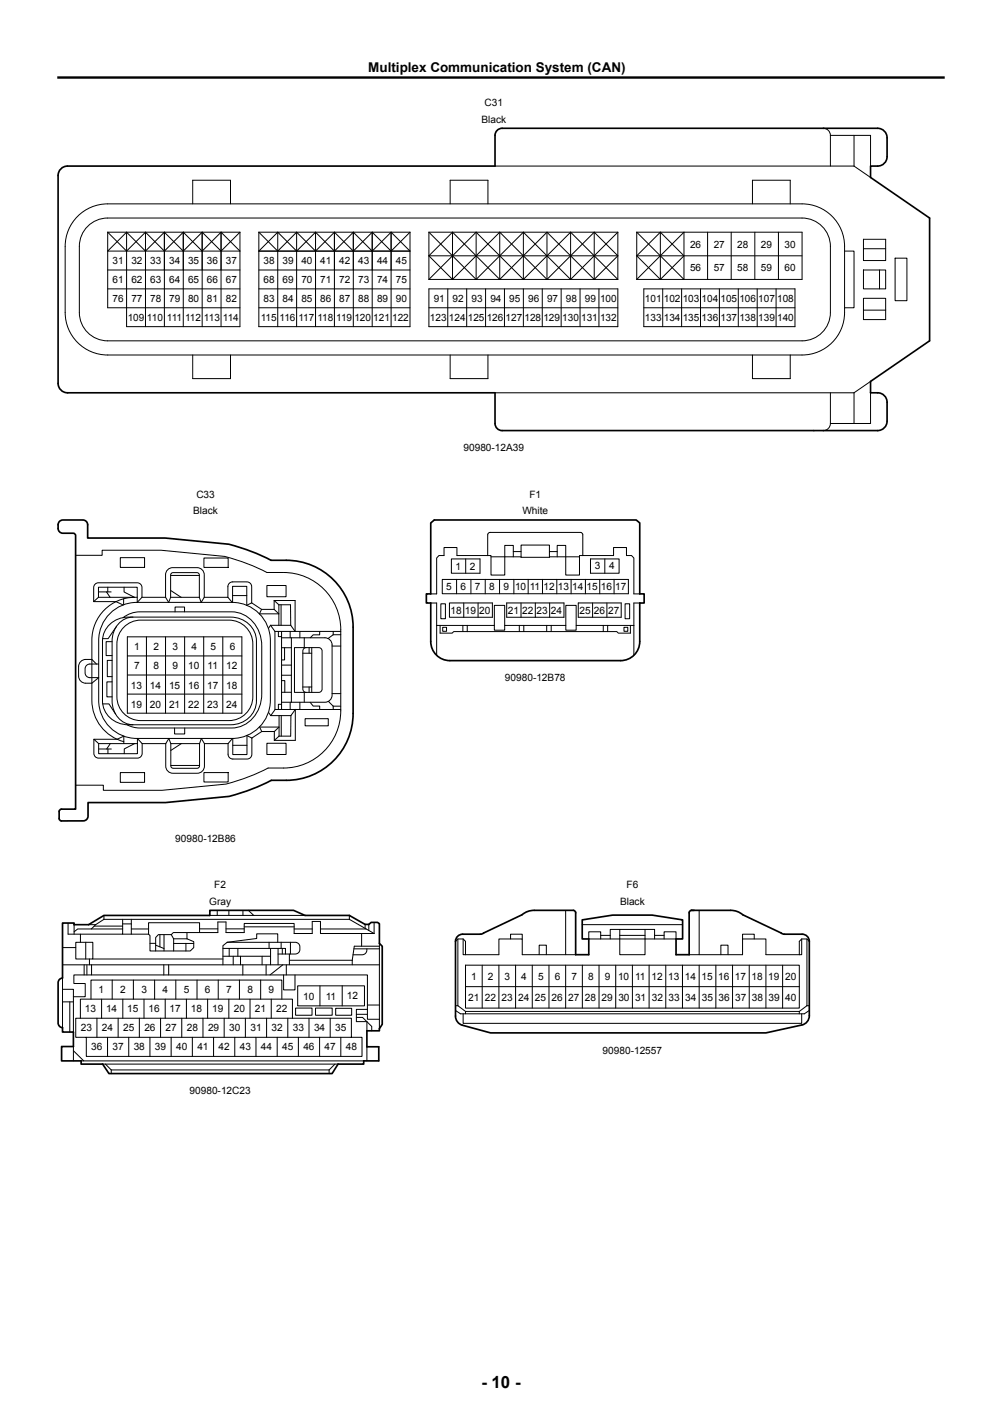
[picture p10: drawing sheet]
<svg xmlns="http://www.w3.org/2000/svg" width="210mm" height="297mm" viewBox="0 0 210 297" stroke-linecap="round" stroke-linejoin="round" font-family="sans-serif">
<g fill="none" stroke="#000" stroke-width=".21">
<path d="M103.7 34.8h75.3M172.6 26.9a1.48 1.48 0 0 1 1.4 1.5M174 28.4v6.4M174 28.4h8.5v6.4M179 28.4v6.4M179 34.8l3.4 2.4M16.3 45.3a8.9 8.9 0 0 1 6.3-2.6h145.5a8.9 8.9 0 0 1 8.9 8.9v13.9a8.9 8.9 0 0 1-8.9 8.9h-145.5a8.9 8.9 0 0 1-8.9-8.9v-13.9a8.9 8.9 0 0 1 2.6-6.3zM18.4 47.4a5.9 5.9 0 0 1 4.2-1.7h145.5a5.9 5.9 0 0 1 5.9 5.9v13.9a5.9 5.9 0 0 1-5.9 5.9h-145.5a5.9 5.9 0 0 1-6-5.9v-13.9a5.9 5.9 0 0 1 1.8-4.2zM22.6 48.7v15.8h27.7M22.6 56.6h27.7M22.6 48.7h27.7M26.5 48.7v19.8h23.8v-19.8"/>
<path d="M26.5 48.7l-3.9 3.9h27.7l-4-3.9M30.5 48.7v19.8M30.5 48.7l3.9 3.9 4-3.9M30.5 48.7l-4 3.9-3.9-3.9M34.4 48.7v19.8M34.4 48.7l-3.9 3.9-4-3.9M38.4 48.7v19.8M40.4 42.7v-4.9h7.9v4.9M42.4 48.7v19.8M42.4 48.7l-4 3.9-4-3.9M46.3 48.7v19.8M46.3 48.7l-3.9 3.9-4-3.9"/>
<path d="M50.3 48.7l-4 3.9-3.9-3.9M54.2 48.7v19.8h31.7v-19.8M54.2 56.6h31.7M54.2 48.7h31.7M58.2 48.7l-4 3.9h31.7l-3.9-3.9M58.2 48.7v19.8M62.2 48.7v19.8M62.2 48.7l-4 3.9-4-3.9M66.1 48.7v19.8M66.1 48.7l-3.9 3.9-4-3.9M70.1 48.7v19.8M70.1 48.7l-4 3.9-3.9-3.9"/>
<path d="M74 48.7v19.8M74 48.7l-3.9 3.9-4-3.9M78 48.7v19.8M78 48.7l-4 3.9-3.9-3.9M82 48.7v19.8M82 48.7l-4 3.9-4-3.9M85.9 48.7l-3.9 3.9-4-3.9M89.9 48.7h39.6M89.9 58.6h39.6M89.9 53.6h39.6M89.9 48.7v9.9M89.9 48.7l9.9 9.9"/>
<path d="M89.9 53.6l4.9 5M94.3 42.7v-4.9h8v4.9M94.8 48.7v9.9M94.8 48.7l-4.9 4.9M94.8 48.7l9.9 9.9M99.8 48.7v9.9M99.8 48.7l-9.9 9.9M99.8 48.7l9.9 9.9M104.7 48.7v9.9M104.7 48.7l-9.9 9.9M104.7 48.7l9.9 9.9M109.7 48.7v9.9"/>
<path d="M109.7 48.7l-9.9 9.9M109.7 48.7l9.9 9.9M114.6 48.7v9.9M114.6 48.7l-9.9 9.9M114.6 48.7l9.9 9.9M119.6 48.7v9.9M119.6 48.7l-9.9 9.9M119.6 48.7l9.9 9.9M124.5 48.7v9.9M124.5 48.7l-9.9 9.9M124.5 48.7l5 4.9M129.5 48.7v9.9"/>
<path d="M129.5 48.7l-9.9 9.9M129.5 53.6l-5 5M133.4 48.7h34.7v9.9h-34.7M133.4 53.6h34.7M133.4 48.7l9.9 9.9v-9.9l-9.9 9.9M133.4 48.7v9.9M133.4 53.6l5 5M138.4 48.7v9.9M138.4 48.7l-5 4.9M138.4 48.7l4.9 4.9-4.9 5M148.3 48.7v9.9M153.2 48.7v9.9"/>
<path d="M157.7 42.7v-4.9h7.9v4.9M158.2 48.7v9.9M163.1 48.7v9.9M177 52.6h2v11.9h-2M181 56.6h4.6v3.9h-4.6zM181 52.1h4.6M181 50.2h4.6v4.4h-4.6zM184.3 56.6v3.9M187.6 54.1h2.5v8.9h-2.5zM22.6 60.5h27.7M40.4 74.4v5h7.9v-5M54.2 64.5h31.7"/>
<path d="M54.2 60.5h31.7M89.9 60.5h39.6v8h-39.6zM89.9 64.5h39.6M93.8 60.5v8M94.3 74.4v5h8v-5M97.8 60.5v8M101.8 60.5v8M105.7 60.5v8M109.7 60.5v8M113.6 60.5v8M117.6 60.5v8M121.6 60.5v8"/>
<path d="M125.5 60.5v8M134.9 60.5h31.7v8h-31.7zM134.9 64.5h31.7M138.9 60.5v8M142.9 60.5v8M146.8 60.5v8M150.8 60.5v8M154.7 60.5v8M157.7 74.4v5h7.9v-5M158.7 60.5v8M162.7 60.5v8M181 62.5h4.6v4.5h-4.6z"/>
<path d="M181 65h4.6M182.5 79.9l-3.5 2.4M103.7 82.3h75.3M174 88.8a1.48 1.48 0 0 1-1.4 1.4M174 82.3v6.5M179 82.3v6.5M182.5 82.3v6.5h-8.5M15.8 116.4h5.6v-1.1h12.3l13.4 1.3a41.7 41.7 0 0 1 8.8 3.4 16.6 16.6 0 0 1 8.8 1.2 12 12 0 0 1 6.7 10.8v17a12 12 0 0 1-12 12h-3.2a41.7 41.7 0 0 1-8.8 3.3l-13.4 1.3h-12.3v-1h-5.9M25.2 116.9h5.1v2h-5.1zM42.7 117h5.1v1.9h-5.1zM94.6 117.1h6v3h-6zM97.6 117.1v3"/>
<path d="M102.2 116.4v-4.3l.1-.3 .4-.2h18.9l.5 .2v.3v4.3M102.9 116.7h6.3M107.6 116.7v-2.4h-1.8v6.2h-2.9v-4.1h-7.1v-1.6h-2.7v1.6h-1.1l-.5 .6v7.5h-1.2M107.6 115.6h1.6M109.2 114.2h5.9v2.6h-5.9zM115.1 116.7h6.4M115.1 115.6h1.7M122.1 116.4h-.6v4.1h-2.9v-6.2h-1.8v2.4M122.1 116.4h6.5v-1.6h2.7v1.6h1.1l.4 .6v7.5h1.3M123.8 117.1h6v3h-6zM126.8 117.1v3M20.2 139.2l-.9-1a2.32 2.32 0 0 0-2.5 .6 4.9 4.9 0 0 0-.3 3.4 1.5 1.5 0 0 0 1.5 1h1.3l1.4-1.2h-1.9a1 1 0 0 1-1-1v-.8a1 1 0 0 1 1-1h1.9"/>
<path d="M20.6 125.2v-2.1h8.2v3.2l1-1.1M20.6 125.2l-1 .9M20.6 124.1h2.7M22.3 124.1l.8 1.1M22.6 123.1v1M23 128.6a8 8 0 0 1 5.7-2.3h20a8 8 0 0 1 8 8v12.5a8 8 0 0 1-8 8h-20a8 8 0 0 1-8-8v-12.5a8 8 0 0 1 2.3-5.7zM23.1 130.8a5.6 5.6 0 0 1 3.8-1.5h21.4a5.2 5.2 0 0 1 5.4 5v12.6a5.2 5.2 0 0 1-5.4 5h-21.4a5.2 5.2 0 0 1-5.4-5v-12.6a4.8 4.8 0 0 1 1.6-3.5zM23.5 138.4h-1v3.4h1M23.5 134.5h-1.3v2.9h1.3M24.4 131.3l-1.7 2.6h-1.2M25.7 131.8a5 5 0 0 1 3.8-1.8h18.5a5 5 0 0 1 5 5v11a5 5 0 0 1-5 5h-18.5a5 5 0 0 1-5-5v-11a5 5 0 0 1 1.2-3.2zM25.8 129.5l1.6-.9 1.9-.4h19.3a6.7 6.7 0 0 1 6.3 7.2v10a6.8 6.8 0 0 1-6.3 7.2h-19.3l-1.4-.2-1.3-.5"/>
<path d="M25.9 125.5v1.3M26 123.1v1l2.2 1.1h-7.6M26.7 133.5h24v16h-24zM26.7 137.5h24M27.9 129.3a4.7 4.7 0 0 0-4.4 5.1v12.5a4.8 4.8 0 0 0 4.4 5M28.8 125.2a9 9 0 0 0-9.5 9v12.6a9 9 0 0 0 6.6 8.7M29.8 125.2v-2a1 1 0 0 0-1-1h-8.2a1 1 0 0 0-1 1v2.9h4.7l1.5 .7M29.8 125.2h4.9M30.7 133.5v16M34.7 133.5v16M34.7 125.2v-4.7a1.5 1.5 0 0 1 1.5-1.5h5.1a1.5 1.5 0 0 1 1.5 1.5v4.7M34.7 125.2l.6 1.1 .5-1.1h6l.4 1.1 .6-1.1"/>
<path d="M35.8 125.2v-4.7v-.2l.5-.3 5.2 .1 .3 .4v4.7M35.8 120.6h6M35.8 123.8l2.2 1.4M36.7 128.2v-1h2v1M38.7 133.5v16M42.7 133.5v16M42.8 125.2h5M46.7 133.5v16M47.8 125.2v-2.2a1 1 0 0 1 1-1h2.9a1 1 0 0 1 1 1v3.4M47.8 125.2l.9 1.1M48.7 126.3v-3.4h3v4l1-.5M48.7 124.8h3"/>
<path d="M52.7 126.4l2.1 1.3M54.8 127.7l-.4 1h4l-.9-1M54.8 127.7h2.7M55.9 122.7h4.1v2.4h-4.1zM56.7 131.1h4.2M56.7 131.1l-.4 .6M56.7 131.1l.9 1.2M57.5 125.9v1.8M57.5 125.9h4.4v6.4l-1-1.2M57.5 125.9l.9 .9M57.6 132.3h13.8M57.6 132.3v16.4"/>
<path d="M58.3 132.3v1.1h.7M58.4 126.8v4.3M58.4 126.8h2.5v4.3M58.9 126.8v4.3M59 133.7h9.1a1.5 1.5 0 0 1 1.5 1.5v10.5a1.5 1.5 0 0 1-1.5 1.5h-9.1M59 132.3v16.4M59 139.4h2.1M59 135.8h2.1M59.6 135.8v2.5h-.6M60.8 132.3v1.4M61.1 133.7v13.5M62.8 132.3v1.4"/>
<path d="M63.5 136.9h1.8M63.7 135.9l.5-.2h2.6a.7 .7 0 0 1 .7 .7v8a.7 .7 0 0 1-.7 .7h-2.6a.7 .7 0 0 1-.7-.7v-8zM63.8 133.7v2M64.2 135.7h-2.5v9.4h2.5M64.8 135.7v1.2M65.3 135.7v9.4M67 132.3v.8h-1.4l-.6 .6M69.6 135.4h1.8M69.8 133h1.6M69.8 132.3v.7M69.8 133l-1 .8M90.3 126.4h1.2v11"/>
<path d="M91.5 131.1h12.1M92.2 131.1v1.6h2.6l.3-.3h2.8M92.4 126.6h1v3.1h-1zM92.7 121.4h39v3h-39zM92.8 131.5h.8v.8h-.8zM94.2 126.4h9v3h-9zM95.7 121.4v3M97 131.1v1.3M97.2 126.4v3M97.9 131.1v1.3M98.7 121.4v3M100.2 126.4v3"/>
<path d="M101.7 121.4v3M103.6 126.9h2.2v5.2h-2.2zM104.7 121.4v3M105.8 131.1h12.8M106.2 126.4h12v3h-12zM107.7 121.4v3M108.8 131.1v1.3M109.2 126.4v3M109.8 131.1v1.3M110.7 121.4v3M112.2 126.4v3M113.7 121.4v3"/>
<path d="M114.6 131.1v1.3M115.2 126.4v3M115.5 131.1v1.3M116.7 121.4v3M118.6 126.9h2.2v5.2h-2.2zM119.7 121.4v3M120.8 131.1h12M121.2 126.4h9v3h-9zM122.7 121.4v3M124.2 126.4v3M125.7 121.4v3M126.4 131.1v1.3"/>
<path d="M127.2 126.4v3M127.4 131.1v1.3M128.7 121.4v3M130.8 131.5h.8v.8h-.8zM131 126.6h1v3.1h-1zM132.1 131.1v1.6h-2.5l-.3-.3h-31.4M134.1 126.4h-1.3v11M19.7 155l1 .9M20.7 155.9v2.1h8.1v-3.2l1 1.1M20.7 155.9h8.1M20.7 157h2.6M21.5 147.5h1.3l1.4 2.2"/>
<path d="M22.6 157v1M23.1 155.9l-.7 1.1M23.5 142.9h-1.1v3.2h1.1M25.9 155.9v-1.6l-1.4 .7h-4.8v2.9a1 1 0 0 0 1 1h8.1a1.25 1.25 0 0 0 1-1.7v-1.3M26.7 141.5h24M26.7 145.5h24M28.2 155.9l-2.2 1.1v1M29.8 155.9h4.9M34.7 155.9v4.7a1.5 1.5 0 0 0 1.5 1.5h5.1a1.5 1.5 0 0 0 1.5-1.5v-4.7M34.7 155.9l.7-1.1 .4 1.1h6l.4-1.1 .6 1.1M35.8 155.9v4.6l.1 .3 .4 .2h5.3l.2-.5v-4.6M36.6 152.6v1.2h2.1v-1.2"/>
<path d="M38 155.9l-2.2 1.4M47.8 155.9h-5M48.7 154.8l-.9 1.1M48.8 156.2h3M52.8 154.7v3.4a1 1 0 0 1-1 1h-3a1 1 0 0 1-1-1v-2.2M52.8 154.7l-1-.5v4h-3v-3.4M54.9 153.3l-2.1 1.4M54.9 153.3l-.5-.9h4.1l-1 .9M54.9 153.3h2.6M55.9 155.8h4.1v2.3h-4.1zM56.3 149.3l.4 .7M56.7 150h4.3"/>
<path d="M57.5 153.3v1.9M58.5 150v4.3M58.5 154.3l-1 .9M58.9 150v4.3M59 142.7h.7v2.4M59 147.6h-.7v1.1M59 141.5h2.1M59 145.1h2.1M60.8 147.2v1.5M61 150l.9-1.3v6.5h-4.4M61 150l-.1 4.3h-2.4M62.8 147.2v1.5"/>
<path d="M63.5 144h1.8M63.8 145.1v2.1M63.9 150.6h4.9v1.5h-4.9zM64.8 144v1.1M65 147.2l.6 .8h1.4v.7M68.8 147l1 1M69.6 145.4h1.8M69.8 148v.7M69.8 148h1.6M71.4 148.7h-13.7l-1 1.3M25.2 161.9h5.1v2.1h-5.1zM35.8 160.4h6"/>
<path d="M42.7 161.9h5.1v2h-5.1zM13.1 198.6h2.8M15.5 193.8v2M15.9 197.5h3.6v3.5h-3.6zM16.9 195.8v1.7M18 197.5v3.5M18.6 193.8h1.4M19.7 194.1h6M20 193.8l-.9 .9M21.8 192.7h51.4M21.8 191.9v.8M21.8 192.7l-1.8 1.1"/>
<path d="M25.7 194.7h-9.4l-.8 .6M25.7 192.7v3.1h-11.4v-2.3M25.7 195.8h5.4M25.7 193.6h1.8M27.5 192.7v3.1M27.5 194.7h3.6M31.1 195.8l.3 .3v3.2h8.5l.7-.7v-1.2l-1.4-.6M31.4 197.7h1.2M32.6 198.1l1.8 .7M33.5 195.9v2.6M34.4 195.9v3.4M35.9 195.9h-2.7l-.6 .6v2.8"/>
<path d="M35.9 195.9l.5 .9M36.4 196.8h2.8M36.4 196.8v2.5M36.4 197.7h4.2M39 197.7v1.6M39.2 195.5v1.3M41.8 195.5v-2.1h-10.7v2.4M41.8 194.7h3.9M44 191.9h19.9M45.5 190.8v1.1M46.7 198.8h13.1v1.2M47.4 194.7h3.8"/>
<path d="M47.6 197.5h14.2a1.25 1.25 0 0 1 1.1 1.2 1.25 1.25 0 0 1-1.1 1.3h-3.5M47.6 197.5l-.9 .7v4M47.6 197.5l6.2-.8v-1h4.4v1.8M48 190.8v1.1M48 198.8v1.6M49.9 198.8v1.6M50.9 190.8v1.1M51.2 194.3h10.4M52 190.8l1.2 1.1M56.4 197.5v1.3M56.7 198.8v3.4M58.3 198.8v3.4"/>
<path d="M58.9 197.5v1.3M59.2 198.8v1.2M60.6 200v2.2M60.9 197.5v2.5M61.6 194.7h3.8M67.2 194.7h9.5M73.2 191.9v.8M73.2 192.7l5.2 3M74.2 198.9h5.3M75.8 195.7v2.6M76.5 193.8v.8M76.9 198.9a1.05 1.05 0 0 1-1 1.2h-1.9"/>
<path d="M77.3 193.8v1.2M78.4 195.7h-11.2v-2.6h-1.8v2.6h-3.8v-2.1h-10.4v1.9h-3.8v-2.3h-1.7v2.3h-9.4l-.4 .4M78.4 193.3v2.4M79.5 198.3h-5.2l-.5 3M79.5 197.7v17.9M95.5 197.3l.5-.5h1.1l.5 .5v2.8M96 196.8v14M97.1 196.8v3.3h.5M107 196.8v-1h2.5v1M118.5 190.8v9.3M122 193.8h21.1M125.9 196.8v-1.5h-2.5v1.5h18.3v-1.5h-2.5v1.5"/>
<path d="M125.9 196.1h2M127.9 196.8v-2h9.3v2M129.9 194.8v5.3h5.3v-5.3M129.9 196.1h5.3M137.2 196.1h2M146.5 190.8v9.3M155.6 196.8v-1h2.5v1M168 196.8v3.3h-.5M169.1 196.8v14M169.6 197.3l-.5-.5h-1.1l-.5 .5v2.8M13.1 207.4h2.3v8.9M13.1 205v10.4"/>
<path d="M13.1 210h2.3M13.1 202.2h66.4M14.6 210v6.3M15.4 208.9h2.5v-2.8h-2.4v-1.8h61.5v9.3h2.5M15.4 219.3v3.1M17.6 202.2v2.1M18.1 217.4v4h57.8v-4h-60v-4h57.7v4M18.2 202.2v2.1M18.7 201v1.2M19.1 209.4v-4h40v4M19.2 202.2v2.1M19.5 201h27.2"/>
<path d="M20.3 213.4v4M21.3 209.4v4M22.5 217.4v4M23.5 205.4v4M24.8 213.4v4M25.7 209.4v4M27 217.4v4M28 205.4v4M29.2 213.4v4M30.2 209.4v4M31.4 217.4v4M32.4 205.4v4"/>
<path d="M33.6 213.4v4M34.3 202.2v2.1M34.6 209.4v4M35.4 202.2v2.1M35.9 217.4v4M36.8 205.4v4M38.1 213.4v4M39.1 209.4v4M40.3 217.4v4M41.3 205.4v4M42.5 213.4v4M43.5 209.4v4"/>
<path d="M44.8 217.4v4M45.7 205.4v4M46.7 200.4h10M47 213.4v4M48 209.4v4M48.9 200.4v1.8M49.2 217.4v4M50.2 205.4v4M50.4 200.4v1.8M50.9 202.2v2.1M51.4 213.4v4M52.4 209.4v4"/>
<path d="M53.6 217.4v4M54.6 205.4v4M54.9 200.4v1.8M55.8 202.2v2.1M55.9 213.4v4M56.8 209.4v4M58.1 217.4v4M59.3 202.2l-2.7 2.1M59.4 204.3v3.2h2.4v-3.2M60 202.2v2.1M60.3 213.4v4M60.6 201.3h13.2"/>
<path d="M61.3 213.4v-4h-44.5v4M62 211.3h3.4v1.5h-3.4zM62.4 206.6h14v4.2h-14zM62.5 217.4v4M64.8 213.4v4M66.1 211.3h3.5v1.5h-3.5zM67 217.4v4M67.1 206.6v4.2M69.2 213.4v4M70.4 211.3h3.3v1.5h-3.3zM71.4 217.4v4M71.7 206.6v4.2"/>
<path d="M73.8 201.3v.9M74.7 213.2h1.3l1.9 1.9v1M74.7 212.6h2.3M76.9 219.4v3M77 211.6h-2.3v2.5h2.2v2M77 210.7h2.5M95.5 211.8l1 .7h72.1l1-.7M95.5 210.8h.5M96 210.8l1.6 1.2M97.1 212.5v2h70.9v-2M97.6 202.3h69.9v9h-69.9zM97.6 200.1h7v-3.3h4.9v3.3h11.1"/>
<path d="M97.6 206.8h69.9M97.6 212v.5M97.6 212h69.9M101.1 202.3v9M104.6 202.3v9M108.1 202.3v9M111.6 202.3v9M113 200.1v-2h1.5v2M115.1 202.3v9M118.5 202.3v9M122 202.3v9M125.5 202.3v9"/>
<path d="M129 202.3v9M132.5 202.3v9M136 202.3v9M139.5 202.3v9M143 202.3v9M144.4 200.1h11.2v-3.3h4.9v3.3h7M146.5 202.3v9M150 202.3v9M151.1 200.1v-2h1.5v2M153.5 202.3v9M157 202.3v9M160.5 202.3v9"/>
<path d="M164 202.3v9M167.5 212v.5M169.1 210.8h.5M169.1 210.8l-1.6 1.2M15.4 220.2l2.1 2.2M17 222.4h59.2M21.5 223h49.3M22.1 223l1.2 1.3M23.3 224.3h45.7M23.3 224.3v.7M69 224.3v.7M70.2 223l-1.2 1.3"/>
</g>
<path d="M12.8 35.4l.8-.5 .6-.1h89.5v-6.4a1.48 1.48 0 0 1 1.5-1.5h78.7a1.98 1.98 0 0 1 2 2v1.9a3.6 3.6 0 0 1-.6 3.4 3.1 3.1 0 0 1-2.8 .6l-.1 2.4 12.4 8.5v25.7l-12.3 8.5v2.4a2.87 2.87 0 0 1 3.1 1l.3 1v2a3.6 3.6 0 0 1-.6 3.4l-.8 .5h-.6h-78.7a1.48 1.48 0 0 1-1.5-1.4v-6.5h-89.5a1.98 1.98 0 0 1-2-2v-43.5v-.5zM12.5 109.3l.7-.3h4.2a1 1 0 0 1 1 1v2.8h16.2l13.4 1.3a41.7 41.7 0 0 1 8.8 3.3 18.4 18.4 0 0 1 9 1.3 14 14 0 0 1 8.2 12.7v18.2a14 14 0 0 1-14 14h-3.1a41.7 41.7 0 0 1-8.9 3.3l-13.3 1.3h-16.2v2.9a1 1 0 0 1-1 1h-4.6l-.3-.1-.2-.4v-1.5l.2-.4 3.2-.1v-57.3l-.2-.5h-.3h-2.1a1.41 1.41 0 0 1-.9-2.2zM90.3 109.6l.7-.6h42.3l.8 .6v14.9h.9v1.9h-.9v8.1a4 4 0 0 1-4 4h-35.8a4 4 0 0 1-4-4v-8.1h-.9v-1.9h.9zM13.1 193.5h2.4v.3h3.1l3.2-1.9h22.2v-1.1h17.5l2.4 1.1h9.3l3.3 1.9h.8l.5-.5h1.3l.4 .3v4.1l.6 .6v16.4l-.6 .9v.5h-2.6v3.3h2.5v3h-3.2v.6h-5.4l-1.2 2h-46.8l-1.3-2h-4.5v-.6h-4.1v-3.1h2.5v-3h-2.3v-.9a1 1 0 0 1-.9-1v-8.4a1 1 0 0 1 .9-1zM96.1 196.1l.9-.3h3.9l8.5-4.1 .8-.5 .8-.3 1-.1h8.1l.5 .3v9h2.8v-3.3h-1.4v-4l6.4-1h8.3l6.4 1v4h-1.4v3.3h2.7v-8.8l.1-.2 .4-.3 9.2 .1 10 4.9h4a1.5 1.5 0 0 1 1.5 1.5v15.6a1.98 1.98 0 0 1-1.6 1.9l-7.5 1.7h-57.7l-5.9-1.6a1.97 1.97 0 0 1-1.4-1.9v-15.7v-.5z" fill="none" stroke="#000" stroke-width=".35"/>
<path d="M12 16.3h186" fill="none" stroke="#000" stroke-width=".5"/>
<text font-size="3.5" x="100.9" y="290.9">- 10 -</text>
<text font-size="2.8" x="77.2" y="15.1">Multiplex Communication System (CAN)</text>
<g font-size="2.1">
<text x="101.6" y="22.2">C31</text>
<text x="100.9" y="25.7">Black</text>
<text x="144.6" y="51.9">26</text>
<text x="149.6" y="51.9">27</text>
<text x="154.5" y="51.9">28</text>
<text x="159.5" y="51.9">29</text>
<text x="164.4" y="51.9">30</text>
<text x="23.6" y="55.3">31</text>
<text x="23.6" y="59.3">61</text>
<text x="27.5" y="55.3">32</text>
<text x="27.5" y="59.3">62</text>
<text x="31.5" y="55.3">33</text>
<text x="31.5" y="59.3">63</text>
<text x="35.5" y="55.3">34</text>
<text x="35.5" y="59.3">64</text>
<text x="39.4" y="55.3">35</text>
<text x="39.4" y="59.3">65</text>
<text x="43.4" y="55.3">36</text>
<text x="43.4" y="59.3">66</text>
<text x="47.3" y="59.3">67</text>
<text x="47.3" y="55.3">37</text>
<text x="55.3" y="59.3">68</text>
<text x="55.3" y="55.3">38</text>
<text x="59.2" y="59.3">69</text>
<text x="59.2" y="55.3">39</text>
<text x="63.2" y="59.3">70</text>
<text x="63.2" y="55.3">40</text>
<text x="67.1" y="59.3">71</text>
<text x="67.1" y="55.3">41</text>
<text x="71.1" y="59.3">72</text>
<text x="71.1" y="55.3">42</text>
<text x="75.1" y="59.3">73</text>
<text x="75.1" y="55.3">43</text>
<text x="79" y="59.3">74</text>
<text x="79" y="55.3">44</text>
<text x="83" y="59.3">75</text>
<text x="83" y="55.3">45</text>
<text x="144.6" y="56.9">56</text>
<text x="149.6" y="56.9">57</text>
<text x="154.5" y="56.9">58</text>
<text x="159.5" y="56.9">59</text>
<text x="164.4" y="56.9">60</text>
<text x="23.6" y="63.2">76</text>
<text x="27.5" y="63.2">77</text>
<text x="31.5" y="63.2">78</text>
<text x="35.5" y="63.2">79</text>
<text x="39.4" y="63.2">80</text>
<text x="43.4" y="63.2">81</text>
<text x="47.3" y="63.2">82</text>
<text x="55.3" y="63.2">83</text>
<text x="59.2" y="63.2">84</text>
<text x="63.2" y="63.2">85</text>
<text x="67.1" y="63.2">86</text>
<text x="71.1" y="63.2">87</text>
<text x="75.1" y="63.2">88</text>
<text x="79" y="63.2">89</text>
<text x="83" y="63.2">90</text>
<text x="90.9" y="63.2">91</text>
<text x="94.9" y="63.2">92</text>
<text x="98.8" y="63.2">93</text>
<text x="102.8" y="63.2">94</text>
<text x="106.7" y="63.2">95</text>
<text x="110.7" y="63.2">96</text>
<text x="114.7" y="63.2">97</text>
<text x="118.6" y="63.2">98</text>
<text x="122.6" y="63.2">99</text>
<text x="125.8" y="63.2">100</text>
<text x="135.2" y="63.2">101</text>
<text x="139.1" y="63.2">102</text>
<text x="143.1" y="63.2">103</text>
<text x="147" y="63.2">104</text>
<text x="151" y="63.2">105</text>
<text x="155" y="63.2">106</text>
<text x="158.9" y="63.2">107</text>
<text x="162.9" y="63.2">108</text>
<text x="26.8" y="67.2">109</text>
<text x="30.8" y="67.2">110</text>
<text x="35" y="67.2">111</text>
<text x="38.8" y="67.2">112</text>
<text x="42.8" y="67.2">113</text>
<text x="46.7" y="67.2">114</text>
<text x="54.6" y="67.2">115</text>
<text x="58.6" y="67.2">116</text>
<text x="62.6" y="67.2">117</text>
<text x="66.5" y="67.2">118</text>
<text x="70.5" y="67.2">119</text>
<text x="74.3" y="67.2">120</text>
<text x="78.2" y="67.2">121</text>
<text x="82.2" y="67.2">122</text>
<text x="90.1" y="67.2">123</text>
<text x="94.1" y="67.2">124</text>
<text x="98" y="67.2">125</text>
<text x="102" y="67.2">126</text>
<text x="106" y="67.2">127</text>
<text x="109.9" y="67.2">128</text>
<text x="113.9" y="67.2">129</text>
<text x="117.8" y="67.2">130</text>
<text x="121.8" y="67.2">131</text>
<text x="125.8" y="67.2">132</text>
<text x="135.2" y="67.2">133</text>
<text x="139.1" y="67.2">134</text>
<text x="143.1" y="67.2">135</text>
<text x="147" y="67.2">136</text>
<text x="151" y="67.2">137</text>
<text x="155" y="67.2">138</text>
<text x="158.9" y="67.2">139</text>
<text x="162.9" y="67.2">140</text>
<text x="97.1" y="94.6">90980-12A39</text>
<text x="40.5" y="107.8">Black</text>
<text x="41.1" y="104.3">C33</text>
<text x="109.5" y="107.8">White</text>
<text x="110.9" y="104.3">F1</text>
<text x="95.5" y="119.4">1</text>
<text x="98.5" y="119.4">2</text>
<text x="124.7" y="119.4">3</text>
<text x="127.7" y="119.4">4</text>
<text x="93.5" y="123.7">5</text>
<text x="96.5" y="123.7">6</text>
<text x="99.5" y="123.7">7</text>
<text x="102.5" y="123.7">8</text>
<text x="105.5" y="123.7">9</text>
<text x="107.9" y="123.7">10</text>
<text x="111" y="123.7">11</text>
<text x="113.9" y="123.7">12</text>
<text x="116.9" y="123.7">13</text>
<text x="119.9" y="123.7">14</text>
<text x="122.9" y="123.7">15</text>
<text x="125.9" y="123.7">16</text>
<text x="128.9" y="123.7">17</text>
<text x="94.5" y="128.6">18</text>
<text x="97.5" y="128.6">19</text>
<text x="100.5" y="128.6">20</text>
<text x="106.5" y="128.6">21</text>
<text x="109.5" y="128.6">22</text>
<text x="112.5" y="128.6">23</text>
<text x="115.5" y="128.6">24</text>
<text x="121.5" y="128.6">25</text>
<text x="124.5" y="128.6">26</text>
<text x="127.5" y="128.6">27</text>
<text x="28.1" y="136.3">1</text>
<text x="32.1" y="136.3">2</text>
<text x="36.1" y="136.3">3</text>
<text x="40.1" y="136.3">4</text>
<text x="44.1" y="136.3">5</text>
<text x="48.1" y="136.3">6</text>
<text x="28.1" y="140.3">7</text>
<text x="32.1" y="140.3">8</text>
<text x="36.1" y="140.3">9</text>
<text x="39.4" y="140.3">10</text>
<text x="43.5" y="140.3">11</text>
<text x="47.4" y="140.3">12</text>
<text x="105.8" y="142.8">90980-12B78</text>
<text x="27.4" y="144.3">13</text>
<text x="27.4" y="148.3">19</text>
<text x="31.4" y="144.3">14</text>
<text x="31.4" y="148.3">20</text>
<text x="35.4" y="144.3">15</text>
<text x="35.4" y="148.3">21</text>
<text x="39.4" y="144.3">16</text>
<text x="39.4" y="148.3">22</text>
<text x="43.4" y="144.3">17</text>
<text x="43.4" y="148.3">23</text>
<text x="47.4" y="144.3">18</text>
<text x="47.4" y="148.3">24</text>
<text x="36.7" y="176.4">90980-12B86</text>
<text x="43.8" y="189.7">Gray</text>
<text x="44.9" y="186.1">F2</text>
<text x="130" y="189.7">Black</text>
<text x="131.3" y="186.1">F6</text>
<text x="20.6" y="208.2">1</text>
<text x="25.2" y="208.2">2</text>
<text x="29.6" y="208.2">3</text>
<text x="34.1" y="208.2">4</text>
<text x="38.5" y="208.2">5</text>
<text x="43" y="208.2">6</text>
<text x="47.4" y="208.2">7</text>
<text x="51.8" y="208.2">8</text>
<text x="56.3" y="208.2">9</text>
<text x="63.5" y="209.6">10</text>
<text x="68.3" y="209.5">11</text>
<text x="72.7" y="209.4">12</text>
<text x="98.1" y="209.8">21</text>
<text x="98.8" y="205.3">1</text>
<text x="101.6" y="209.8">22</text>
<text x="102.3" y="205.3">2</text>
<text x="105.1" y="209.8">23</text>
<text x="105.8" y="205.3">3</text>
<text x="108.6" y="209.8">24</text>
<text x="109.3" y="205.3">4</text>
<text x="112.1" y="209.8">25</text>
<text x="112.8" y="205.3">5</text>
<text x="115.6" y="209.8">26</text>
<text x="116.3" y="205.3">6</text>
<text x="119.1" y="209.8">27</text>
<text x="119.8" y="205.3">7</text>
<text x="122.6" y="209.8">28</text>
<text x="123.2" y="205.3">8</text>
<text x="126.1" y="209.8">29</text>
<text x="126.7" y="205.3">9</text>
<text x="129.5" y="205.3">10</text>
<text x="129.6" y="209.8">30</text>
<text x="133.1" y="209.8">31</text>
<text x="133.1" y="205.3">11</text>
<text x="136.5" y="205.3">12</text>
<text x="136.6" y="209.8">32</text>
<text x="140" y="205.3">13</text>
<text x="140.1" y="209.8">33</text>
<text x="143.5" y="205.3">14</text>
<text x="143.6" y="209.8">34</text>
<text x="147" y="205.3">15</text>
<text x="147.1" y="209.8">35</text>
<text x="150.5" y="205.3">16</text>
<text x="150.6" y="209.8">36</text>
<text x="154" y="205.3">17</text>
<text x="154.1" y="209.8">37</text>
<text x="157.5" y="205.3">18</text>
<text x="157.6" y="209.8">38</text>
<text x="161" y="205.3">19</text>
<text x="161.1" y="209.8">39</text>
<text x="164.6" y="205.3">20</text>
<text x="164.6" y="209.8">40</text>
<text x="17.8" y="212.1">13</text>
<text x="22.2" y="212.1">14</text>
<text x="26.7" y="212.1">15</text>
<text x="31.1" y="212.1">16</text>
<text x="35.6" y="212.1">17</text>
<text x="40" y="212.1">18</text>
<text x="44.4" y="212.1">19</text>
<text x="49" y="212.1">20</text>
<text x="53.4" y="212.1">21</text>
<text x="57.9" y="212.1">22</text>
<text x="16.9" y="216.2">23</text>
<text x="19.1" y="220.2">36</text>
<text x="21.4" y="216.2">24</text>
<text x="23.6" y="220.2">37</text>
<text x="25.8" y="216.2">25</text>
<text x="28" y="220.2">38</text>
<text x="30.3" y="216.2">26</text>
<text x="32.5" y="220.2">39</text>
<text x="34.7" y="216.2">27</text>
<text x="36.9" y="220.2">40</text>
<text x="39.1" y="216.2">28</text>
<text x="41.4" y="220.2">41</text>
<text x="43.6" y="216.2">29</text>
<text x="45.8" y="220.2">42</text>
<text x="48" y="216.2">30</text>
<text x="50.2" y="220.2">43</text>
<text x="52.5" y="216.2">31</text>
<text x="54.7" y="220.2">44</text>
<text x="56.9" y="216.2">32</text>
<text x="59.1" y="220.2">45</text>
<text x="61.4" y="216.2">33</text>
<text x="63.6" y="220.2">46</text>
<text x="65.8" y="216.2">34</text>
<text x="68" y="220.2">47</text>
<text x="70.3" y="216.2">35</text>
<text x="72.5" y="220.2">48</text>
<text x="126.3" y="220.9">90980-12557</text>
<text x="39.7" y="229.4">90980-12C23</text>
</g>
</svg>
